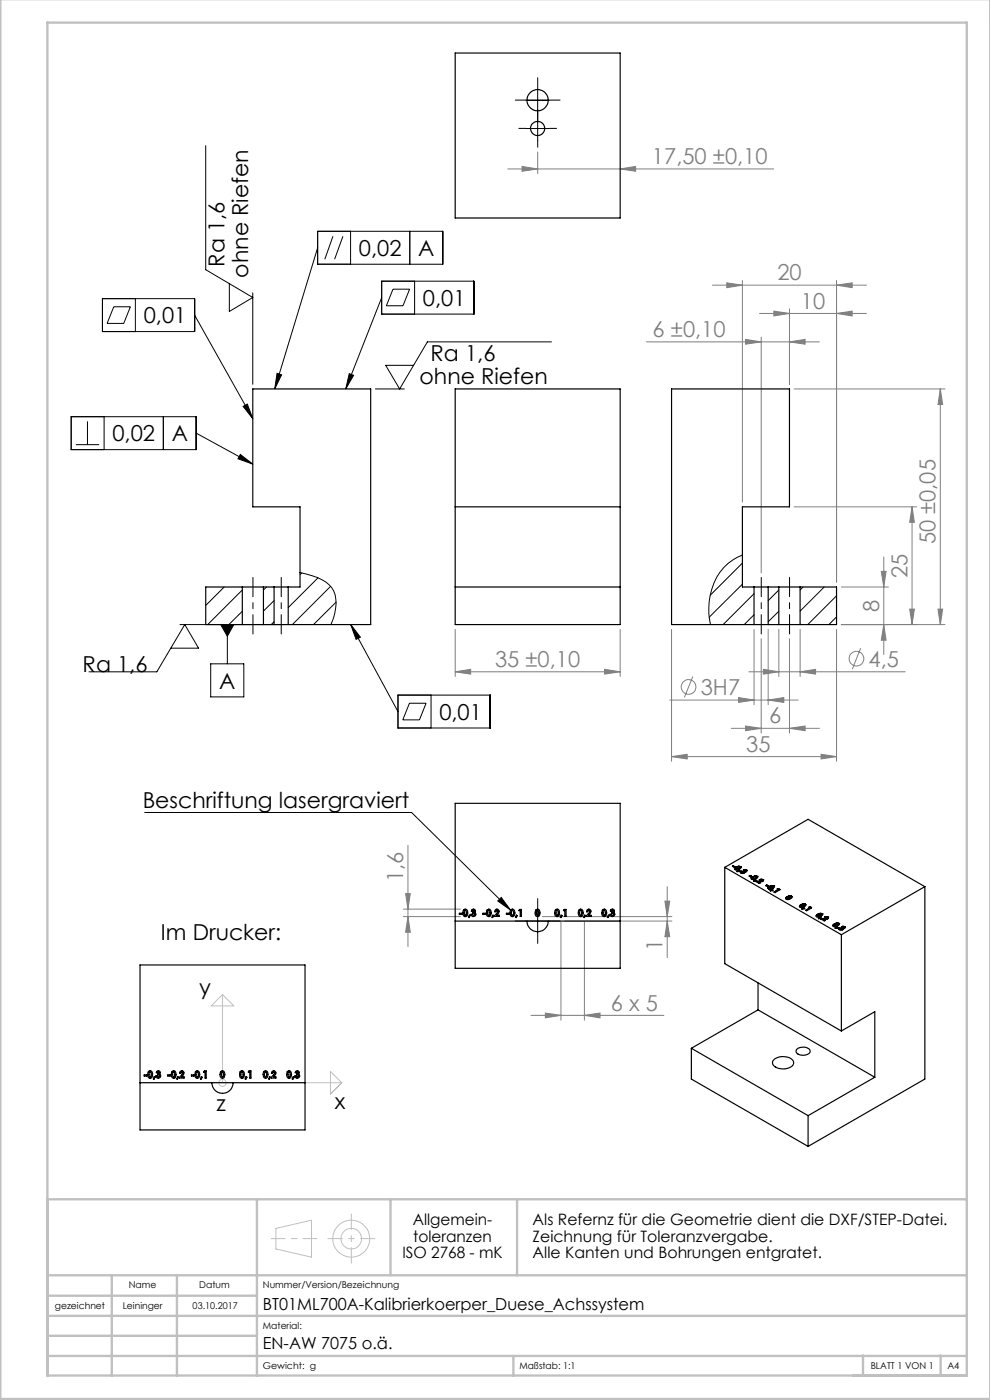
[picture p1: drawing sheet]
<svg xmlns="http://www.w3.org/2000/svg" width="210mm" height="297mm" viewBox="0 0 210 297" stroke-linecap="round" stroke-linejoin="round" font-family="sans-serif">
<g fill="none" stroke="#808080" stroke-width=".21">
<path d="M107.7 35.8h56.4M110.7 35.3l3.4 .5-3.4 .5zM114.1 32.2v4.6M131.6 35.8l3.2-.5v1zM157.5 59.5v47M177.4 59.5v64M137.1 72.5h36.7M151.1 60.5h32.7M154.2 60l3.3 .5-3.3 .5zM158.2 72l3.3 .5-3.3 .5zM161.1 66.5h22.7M161.5 71.5v50"/>
<path d="M164.1 66l3.4 .5-3.4 .5zM167.5 72.5l3.3-.5v1zM167.5 65.5v16M177.4 66.5l3.4-.5v1zM177.4 60.5l3.4-.5v1zM168.5 82.5h31.9M199.5 82.5v50M199.5 82.5l.5 3.3h-1zM168.5 107.5h26M187.5 118.2v20.6M193.5 107.5v25M193.5 107.5l.5 3.3h-1z"/>
<path d="M96.6 133.5v10M131.6 133.5v10M142.5 133.5v28M159.9 133.5v16M161.5 135.5v20M162.9 133.5v16M165.2 133.5v10M167.5 135.5v20M169.7 133.5v10M177.4 133.5v28M178.5 132.5h21.9M178.5 124.5h10"/>
<path d="M182.6 137.5l-1.8 4.5M186.9 121.2h1.1l-.5 3.3zM187.5 132.5l.5 3.3h-1.1zM193 129.2h1l-.5 3.3zM199 129.2h1l-.5 3.3zM96.6 142.5l3.2-.5v1zM96.6 142.5h35M128.2 142l3.4 .5-3.4 .5zM142.1 148.5h27.2M147 143.5l-1.8 4.5M155.1 154.5h18.7M156.7 148l3.2 .5-3.2 .5z"/>
<path d="M158.2 154l3.3 .5-3.3 .5zM158.9 142.5h33.1M161.9 142l3.3 .5-3.3 .5zM162.9 148.5l3.4-.5v1zM167.5 154.5l3.3-.5v1zM169.7 142.5l3.3-.5v1zM86.5 179.3v21.5M142.5 160.5l3.3-.5v1zM142.5 160.5h34.9M174.2 160l3.2 .5-3.2 .5zM85.5 192.9h12.2M85.5 194.4h12.2"/>
<path d="M86 189.6h1l-.5 3.3zM86.5 194.4l.5 3.4h-1zM115 194.4h27.5M119 195.6v20.8M119.8 195.4h22.7M124 195.6v20.8M141 191.2h1.1l-.6 3.2zM141.5 188.1v15.1M141.5 195.4l.6 3.3h-1.1zM112.6 215.4h28.2M115.7 214.9l3.3 .5-3.3 .5zM124 215.4l3.3-.5v1z"/>
<circle cx="181.7" cy="139.7" r="1.55"/>
<circle cx="146.1" cy="145.7" r="1.56"/>
</g>
<g fill="none" stroke="#000" stroke-width=".21">
<path d="M114.1 18.8v4.9M43.6 30.9v26.3l10 5.9-5 3v-6M111.5 21.3h5M111.5 27.3h5M114.1 24.8v5M67.4 49.1h26.5v7h-26.5zM67.4 52.6l-9.1 29.9M70.6 50.1l-1.7 4.9M72.7 50.1l-1.7 4.9M74.4 49.1v7M81 59.7h19.5v6.9h-19.5zM86.9 49.1v7"/>
<path d="M87.9 59.7v6.9M21.7 63.4h19.6v6.9h-19.6zM24.1 65.1h3.6l-1.5 3.5h-3.5zM28.7 63.4v6.9M41.3 66.8l12.3 22M53.6 62.1v19.4M58.8 79.2l.9 .3-1.4 3zM74.1 79.3l.9 .3-1.7 2.9zM81 63.1l-7.7 19.4M83.4 61.3h3.5l-1.4 3.6h-3.5zM117 72.5h-26.3l-5.9 10-3-5h5.9M15.1 88.4h26.5v7h-26.5z"/>
<path d="M16.1 94.3h4.9M18.6 89.4v4.9M22.1 88.4v7M34.6 88.4v7M41.6 91.9l12 6.6M51 96.4l2.6 2.1-3.1-1.2zM51.6 86.2l.9-.5 1.1 3.1zM79.6 82.5h6.2M36.2 137.5h5.9l-2.9-5-5.9 10h-14.4M38.2 132.5h21.9M46.8 132.5h2.8l-1.4 2.5zM48.2 132.5v8.3"/>
<path d="M74.4 132.5l2 2.7-.9 .4zM74.4 132.5l10 18.5M44.7 140.8h7v7h-7zM84.4 147.5h19.6v6.9h-19.6zM86.9 149.2h3.5l-1.4 3.5h-3.6zM91.4 147.5v6.9M30.7 172.4h56.6l21 20.7M106.3 190.4l2 2.7-2.7-2zM111.5 195.4h5M114.1 192.9v5"/>
</g>
<g fill="none" stroke="#c0c0c0" stroke-width=".21">
<path d="M44.8 213.4l2.4-2.4 2.4 2.4zM47.2 211v18.7h25.3M70.1 227.3l2.4 2.4-2.4 2.4zM58.5 260.6l7.6-1.7v7.8l-7.6-1.7z"/>
<circle cx="47.2" cy="229.7" r=".76"/>
<circle cx="74.5" cy="262.8" r="2.18"/>
<circle cx="74.5" cy="262.8" r="3.9"/>
</g>
<path d="M53.7 122.5v12M59.7 122.5v12M161.5 134.5v-12M167.5 134.5v-12" fill="none" stroke="#000" stroke-width=".21" stroke-dasharray="15.2 1.3 1.3 1.3" stroke-dashoffset="11.1"/>
<path d="M114.1 18.7v-2.2M111.6 21.2h-2.3M111.6 27.2h-1.5M114.1 23.7v2.3M114.1 24.7v-1.5M114.1 29.7v1.5M116.6 21.2h2.2M116.6 27.2h1.5M111.6 195.4h-2.3M114.1 192.9v-2.3M114.1 197.9v2.2M116.6 195.4h2.2" fill="none" stroke="#000" stroke-width=".21" stroke-dasharray="15.2 1.3 1.3 1.3"/>
<path d="M57.5 262.8h9.8" fill="none" stroke="#c0c0c0" stroke-width=".21" stroke-dasharray="15.2 1.3 1.3 1.3" stroke-dashoffset="12.3"/>
<path d="M69.6 262.8h9.9" fill="none" stroke="#c0c0c0" stroke-width=".21" stroke-dasharray="15.2 1.3 1.3 1.3" stroke-dashoffset="12.2"/>
<path d="M74.5 257.5v10.5" fill="none" stroke="#c0c0c0" stroke-width=".21" stroke-dasharray="15.2 1.3 1.3 1.3" stroke-dashoffset="11.9"/>
<g fill="none" stroke="#c0c0c0" stroke-width=".5">
<path d="M.1 -.1v296.9h209.9v-296.9M10.1 254.4h195M54.5 254.4v37.5M82.8 254.4v16.1M109.7 254.4v16.1M10.1 270.5h195M10.1 274.9h44.4M10.1 279.1h195M23.7 270.5v21.3M37.5 270.5v21.3M10.1 291.8h195v-287h-195v287.1M10.1 287.7h195"/>
<path d="M10.1 283.4h44.4M108.9 287.7v4.1M183.1 287.5v4.3M199.5 287.5v4.3"/>
</g>
<path d="M74.1 79.3l.9 .3-1.7 2.9zM51.6 86.2l.9-.5 1.1 3.1zM74.4 132.5l2 2.7-.9 .4zM58.8 79.2l.9 .3-1.4 3zM51 96.4l2.6 2.1-3.1-1.2zM46.8 132.5l1.4 2.5 1.4-2.5zM106.3 190.4l2 2.7-2.7-2z" fill="#000"/>
<g fill="#808080">
<path d="M167.5 154.5l3.3-.5v1zM158.2 154l3.3 .5-3.3 .5z"/>
<path d="M161.9 142l3.3 .5-3.3 .5zM169.7 142.5l3.3-.5v1zM158.2 72l3.3 .5-3.3 .5zM167.5 72.5l3.3-.5v1zM164.1 66l3.4 .5-3.4 .5zM177.4 66.5l3.4-.5v1zM96.6 142.5l3.2-.5v1zM128.2 142l3.4 .5-3.4 .5zM110.7 35.3l3.4 .5-3.4 .5zM131.6 35.8l3.2-.5v1z"/>
<path d="M156.7 148l3.2 .5-3.2 .5zM162.9 148.5l3.4-.5v1z"/>
<path d="M142.5 160.5l3.3-.5v1zM174.2 160l3.2 .5-3.2 .5z"/>
<path d="M177.4 60.5l3.4-.5v1zM154.2 60l3.3 .5-3.3 .5z"/>
<path d="M124 215.4l3.3-.5v1zM115.7 214.9l3.3 .5-3.3 .5z"/>
<path d="M199.5 82.5l.5 3.3h-1zM199 129.2h1l-.5 3.3zM186.9 121.2h1.1l-.5 3.3zM187.5 132.5l.5 3.3h-1.1zM193.5 107.5l.5 3.3h-1zM193 129.2h1l-.5 3.3zM86 189.6h1l-.5 3.3zM86.5 194.4l.5 3.4h-1zM141 191.2h1.1l-.6 3.2zM141.5 195.4l.6 3.3h-1.1z"/>
</g>
<g fill="none" stroke="#000" stroke-width=".25">
<path d="M96.6 11.3h35v34.9h-35zM111.8 21.3h4.5M96.6 82.5h35v50h-35zM96.6 107.5h35M51.4 124.5h4.5M51.4 132.5h4.5M51.4 124.5h-7.8v8h7.8M51.4 124.5v8M55.9 132.5h2.2M55.9 124.5h2.2M55.9 124.5v8M58.1 124.5h3"/>
<path d="M58.1 132.5h3M58.1 124.5v8M61.1 124.5h2.5v-17h-10v-25h25v50h-17.5M61.1 124.5v8M96.6 124.5h35M159.9 124.5h3M159.9 132.5h3M159.9 124.5h-2.4v-17h10v-25h-25v50h17.4M159.9 124.5v8M162.9 132.5h2.3M162.9 124.5h2.3M162.9 124.5v8"/>
<path d="M165.2 124.5h4.5M165.2 132.5h4.5M165.2 124.5v8M169.7 124.5h7.7v8h-7.7M169.7 124.5v8M96.6 170.4h35v35h-35zM96.6 195.4h35M97.4 193.7h.6v.3h-.6zM98.3 193.1a.54 .54 0 0 1 .7-.1 .54 .54 0 0 1 .2 .7 .54 .54 0 0 1-.2 .6 .54 .54 0 0 1-.6 0l-.2-.6zM98.6 193.2l.1-.1a.77 .77 0 0 1 0 1.1l-.2-.2zM99.6 194.1l.1 .1-.2 .5-.1-.1zM100.1 193a.41 .41 0 0 1 .6 0 .41 .41 0 0 1-.1 .6 .49 .49 0 0 1 0 .9 .49 .49 0 0 1-.7-.5h.3a.23 .23 0 0 0 .2 .2 .23 .23 0 0 0 .2-.2 .23 .23 0 0 0-.2-.3h-.1v-.2l.2-.1 .1-.2-.6 .1z"/>
<path d="M102.4 193.7h.5v.3h-.5zM103.3 193.1a.55 .55 0 0 1 .7-.1 .55 .55 0 0 1 .2 .7 .56 .56 0 0 1-.2 .6 .56 .56 0 0 1-.7 0l-.1-.3zM103.5 193.2l.2-.1a.69 .69 0 0 1 0 1.1l-.2-.2zM104.6 194.1l.1 .1-.2 .5-.1-.1zM105.1 193a.49 .49 0 0 1 .7 0 .49 .49 0 0 1 0 .7l-.4 .5h.5v.2h-1l.7-1-.2-.3-.2 .3h-.2zM107.4 193.7h.6v.3h-.6zM108.3 193.1a.55 .55 0 0 1 .7-.1 .55 .55 0 0 1 .2 .7 .56 .56 0 0 1-.2 .6 .56 .56 0 0 1-.7 0l-.1-.3zM108.5 193.2l.2-.1a.69 .69 0 0 1 0 1.1l-.2-.2zM109.5 194.1l.2 .1-.2 .5-.1-.1zM110.2 192.9h.4v1.5h-.3v-1.2h-.3zM111.8 195.4a2.24 2.24 0 0 0 2.2 2.3 2.24 2.24 0 0 0 2.3-2.3M113.6 193.1a.55 .55 0 0 1 .7-.1 .55 .55 0 0 1 .2 .7 .56 .56 0 0 1-.1 .6 .56 .56 0 0 1-.7 0l-.2-.3z"/>
<path d="M113.9 193.2l.1-.1a.69 .69 0 0 1 0 1.1l-.2-.2zM117.8 193.1a.54 .54 0 0 1 .7-.1 .54 .54 0 0 1 .2 .7 .54 .54 0 0 1-.2 .6 .54 .54 0 0 1-.7 0l-.1-.6zM118 193.2l.2-.1a.69 .69 0 0 1 0 1.1l-.2-.2zM119 194.1l.2 .1-.2 .5-.1-.1zM119.7 192.9h.4v1.5h-.3v-1.2h-.3zM122.8 193.1a.54 .54 0 0 1 .7-.1 .54 .54 0 0 1 .2 .7 .54 .54 0 0 1-.2 .6 .54 .54 0 0 1-.7 0l-.1-.6zM123 193.2l.2-.1a.77 .77 0 0 1 0 1.1l-.2-.2zM124 194.1l.2 .1-.2 .5-.2-.1zM124.6 193a.49 .49 0 0 1 .7 0 .49 .49 0 0 1-.1 .7l-.3 .5h.5v.2h-1l.6-.8a.23 .23 0 0 0 .1-.4 .23 .23 0 0 0-.4 0v.2h-.3zM127.8 193.1a.55 .55 0 0 1 .7-.1 .55 .55 0 0 1 .2 .7 .56 .56 0 0 1-.2 .6 .56 .56 0 0 1-.7 0l-.1-.3zM128 193.2l.2-.1a.69 .69 0 0 1 0 1.1l-.2-.2zM129 194.1l.2 .1-.2 .5-.2-.1z"/>
<path d="M129.6 193a.42 .42 0 0 1 .6 0 .42 .42 0 0 1-.1 .6 .48 .48 0 0 1 0 .8 .48 .48 0 0 1-.7-.4h.3a.22 .22 0 0 0 .3 .2 .22 .22 0 0 0 0-.4l-.2-.1v-.2l.2-.1 .1-.2-.6 .1zM153.7 184v20.4l24.8 14.3M153.7 184l24.8 14.3M153.7 184l17.7-10.2 24.8 14.3M155.4 183.8l.1-.1 .4 .2-.1 .1zM155.5 183.7h.1M156.1 184.3v.1M156.1 184l-.3 .3M156.1 184.4h.2M156.1 184.4h.1M156.1 184h.1M156.3 184.4h.1"/>
<path d="M156.3 184.9h.5M156.6 183.8l-.5 .2M156.6 183.8l.5 .1M156.6 183.8h.1M156.7 184.3l-.4 .1M156.7 184.3l.2-.3a.53 .53 0 0 0-.8 .3v.1M156.7 184.3h.1M156.8 184.7v.2M156.8 184.7l-.5 .2M156.8 184.7h.1M156.9 184l-.2 .3M157.1 183.9a.7 .7 0 0 1-.9 .7l-.4-.3 .3-.3"/>
<path d="M157.1 183.9l.1 .1M157.1 183.9h.1M157.2 184.8l.1 .3M157.2 184.8l-.1 .1a.45 .45 0 0 0 .4 .4 .45 .45 0 0 0 .4-.3M157.2 184.8l-.2 .2M157.2 184.8h.1M157.3 185.1h.4M157.3 185.1h.1M157.7 184.6l.4 .2M157.7 185.1h.1M157.8 184.7l.3 .1M157.8 184.7l-.2 .2 .1 .1"/>
<path d="M157.8 184.7v.1M157.9 184.5l.4 .1M157.9 184.5l-.2 .1M157.9 185l.1 .1M157.9 185h.1M157.9 184.5h.1M158.1 184.8h.1M158.2 184.8h-.1M158.3 184.6l.1 .3-.5 .1M158.3 184.6l.1 .1M158.3 184.6h.1M158.9 185.8l.2-.1 .4 .2-.2 .2z"/>
<path d="M159.1 185.7h.1M159.6 186.4h.1M159.7 186l-.4 .4M159.7 186.4l.1 .1M159.7 186h.1M159.7 186.4h.1M159.8 186.5h.1M159.8 186.9l.5-.1 .1 .1zM160.2 185.8l-.5 .2M160.2 185.8l.4 .1M160.2 185.8h.1M160.2 186.3l-.4 .2"/>
<path d="M160.2 186.3l.2-.2a.56 .56 0 0 0-.7 .3M160.2 186.3h.1M160.3 186.8h.1M160.4 187h.1M160.4 186.1l-.2 .2M160.4 187h.7M160.4 187h-.1l.7 .4 .2-.1M160.6 185.9h.1a.7 .7 0 0 1-.6 .7 .7 .7 0 0 1-.8-.3l.4-.3M160.6 185.9l.1 .2M160.6 185.9h.1M160.9 187.1l.3 .2M161.1 187h.1"/>
<path d="M161.6 186.9l-.5 .1M161.6 186.9h.1M161.7 186.8l-.1 .1M161.8 186.6h-.7l.4 .1 .1 .2M161.8 186.6l.2 .2-.2 .2-.9 .1M161.8 186.6l-.7 .1M161.8 186.6h.1M161.8 186.6l.1 .1M162.5 187.9l.1-.1 .4 .2-.2 .1zM162.6 187.8h.1M163.2 188.4v.1M163.2 188.1l-.3 .3"/>
<path d="M163.2 188.5h.2M163.2 188.1h.1M163.2 188.5h.1M163.4 188.9l.4-.1 .1 .1zM163.4 188.5h.1M163.7 187.9l-.5 .2M163.7 187.9l.4 .1M163.7 188.4l-.3 .1M163.7 188.4l.3-.3a.56 .56 0 0 0-.8 .4M163.7 188.4h.1M163.7 187.9h.1M163.8 188.8h.1"/>
<path d="M163.8 188.8l-.4 .1M164 188.1l-.3 .3M164.1 188h.1a.76 .76 0 0 1-.5 .6 .76 .76 0 0 1-.8-.2l.3-.3M164.1 188l.2 .1M164.1 188h.1M165.1 188.7h.1M165.1 188.7l-.9 .6M165.2 188.6h-.3l.2 .1M165.2 188.6l.3 .1-1.1 .7-.2-.2 .9-.5M165.2 188.6h-.3M165.2 188.6h.1M166.9 190.6l.1 .1"/>
<path d="M167 190.2l-.3 .4M167 190.7h.2M167 190.2h.1M167 190.7h.1M167.2 190.7h.1M167.5 190l-.5 .2M167.5 190l.4 .1M167.5 190.1h.4M167.5 190v.1M167.5 190.6l-.3 .1M167.5 190.5l-.3 .2M167.5 190.5v.1"/>
<path d="M167.7 190.2a.55 .55 0 0 0-.7 .5M167.7 190.2l-.2 .3M167.7 190.3l-.2 .3M167.9 190.1l.1 .1a.78 .78 0 0 1-.6 .6 .78 .78 0 0 1-.7-.2l.3-.4M167.9 190.1l.1 .1M167.9 190.1h.1M169.9 192.3v.1M169.9 191.9l-.3 .4M169.9 192.4h.2M169.9 191.9h.1M169.9 192.4h.1M170.1 192.8h.5z"/>
<path d="M170.1 192.4h.1M170.4 191.7l-.5 .2M170.4 191.7l.4 .1M170.4 192.2l-.3 .2M170.4 192.2l.2-.3-.5 .1-.2 .4M170.4 192.2h.1M170.4 191.7h.1M170.5 192.7h.1M170.7 192l-.3 .2M170.8 191.8l.1 .1a.78 .78 0 0 1-.5 .6 .78 .78 0 0 1-.8-.2l.3-.4M170.8 191.8l.2 .1M170.8 191.8h.1"/>
<path d="M171.8 192.6h.1M171.9 192.4h.1M171.9 192.4l-.3 .1 .2 .1M171.9 192.4l.3 .2-1.1 .6-.2-.1 .9-.5M171.9 192.4l-.3 .1M173.4 194.3v.1M173.4 194l-.3 .3M173.4 194.4h.2M173.4 194h.1M173.4 194.4h.1M173.6 194.8h.5zM173.6 194.4h.1"/>
<path d="M174 193.8l-.6 .2M174 193.8h.4M174 193.8h.1M174 194.3l-.4 .1M174 194.3l.2-.3a.63 .63 0 0 0-.8 .3v.1M174 194.3h.1M174.1 194.7h.1M174.1 195l.7 .4 .2-.1-.3-.2M174.2 194l-.2 .3M174.2 194.9h.7M174.2 194.9l-.1 .1M174.2 194.9h.1"/>
<path d="M174.4 193.8v.1a.74 .74 0 0 1-.9 .7l-.4-.2 .3-.4M174.4 193.8l.1 .2M174.4 193.8h.1M174.7 195.1h.1M174.9 194.9h.1M174.9 194.9h-.7M175.4 194.8l-.5 .1M175.4 194.8h.1M175.6 194.6h-.7l.5 .1v.1M175.6 194.6l.1 .2-.1 .1-.9 .2M175.6 194.6l.1 .1M175.6 194.6h.1"/>
<path d="M176.9 196.4h.1M177 196l-.4 .4M177 196.4l.2 .1M177 196.4h.1M177 196h.1M177.2 196.5h.1M177.2 196.9h.5zM177.5 195.8l-.5 .2M177.5 195.8l.4 .1M177.5 195.8h.1M177.5 196.3l-.3 .2M177.5 196.3l.3-.3a.66 .66 0 0 0-.9 .4h.1"/>
<path d="M177.5 196.3h.1M177.6 196.8h.1M177.6 196.8l.1 .1M177.8 196.1l-.3 .2M177.9 195.9l.1 .1a.73 .73 0 0 1-1 .6l-.4-.2 .4-.4M177.9 195.9l.1 .1M177.9 195.9h.1M178 196.8l.2 .3M178 196.8l-.1 .1a.45 .45 0 0 0 .4 .4 .45 .45 0 0 0 .5-.3M178 196.8l-.1 .2M178 196.8h.1M178.2 197.1h.3"/>
<path d="M178.2 197.1l.3 .1M178.2 197.1h.1M178.5 198.3v20.4M178.5 196.6l.5 .2M178.5 197.1v.1M178.6 196.8h.4M178.6 196.8l-.2 .1 .2 .1M178.6 196.8h.1M178.8 196.5l.3 .1M178.8 196.5l-.3 .1M178.8 197v.1M178.8 197h.1"/>
<path d="M178.8 196.5h.1M179 196.8h.1M179.1 196.6l.1 .3-.4 .1M179.1 196.6l.1 .2M179.1 196.6h.1M196.2 188.1l-17.7 10.2M196.2 188.1v40.8l-24.8 14.3M29.7 204.7h35v35h-35zM160.8 214.2l24.8 14.3M160.8 214.2l-14.2 8.2M160.8 208.5v5.7M178.5 218.7l7.1-4.1v13.9"/>
<path d="M29.7 229.7h35M30.6 228h.5v.3h-.5zM31.5 227.4a.54 .54 0 0 1 .7-.1 .54 .54 0 0 1 .1 .7 .56 .56 0 0 1-.5 .7 .56 .56 0 0 1-.5-.7zM31.7 227.5l.1-.1a.57 .57 0 0 1 .4 .5 .57 .57 0 0 1-.3 .6l-.3-.2zM32.7 228.4l.2 .1-.2 .4h-.2zM33.3 227.3a.39 .39 0 0 1 .6 0 .39 .39 0 0 1-.1 .6 .5 .5 0 0 1 0 .8 .5 .5 0 0 1-.7-.5h.2a.23 .23 0 0 0 .2 .3 .23 .23 0 0 0 .3-.2 .23 .23 0 0 0-.2-.3h-.2v-.3l.3-.1v-.1l-.5 .1zM35.6 228h.5v.3h-.5zM36.5 227.4a.54 .54 0 0 1 .7-.1 .54 .54 0 0 1 .2 .7 .54 .54 0 0 1-.2 .6 .54 .54 0 0 1-.7 0l-.2-.4zM36.8 227.4a.58 .58 0 0 1 .1 1.1l-.2-.2-.1-.7zM37.7 228.4l.2 .1-.3 .4h-.1zM38.2 227.3a.49 .49 0 0 1 .7 0 .49 .49 0 0 1 0 .7l-.3 .5h.5v.2h-1l.6-.8a.23 .23 0 0 0 0-.4 .23 .23 0 0 0-.3 0l-.1 .2h-.2zM40.6 228h.5v.3h-.5z"/>
<path d="M41.5 227.4a.55 .55 0 0 1 .7-.1 .55 .55 0 0 1 .2 .7 .56 .56 0 0 1-.5 .7 .56 .56 0 0 1-.6-.7zM41.7 227.5l.1-.1a.58 .58 0 0 1 .1 1.1l-.3-.2zM42.7 228.4l.2 .1-.2 .4h-.2zM43.4 227.2h.3v1.5h-.2v-1.3h-.3zM44.9 229.7a2.26 2.26 0 0 0 2.3 2.2 2.26 2.26 0 0 0 2.3-2.2M47 227.2a.67 .67 0 0 1 .7 .3 .67 .67 0 0 1 0 .7 .47 .47 0 0 1-.4 .5 .47 .47 0 0 1-.5-.2l-.1-.9zM47 227.5l.1-.1a.58 .58 0 0 1 .1 1.1l-.2-.2zM51.1 227.2a.68 .68 0 0 1 .7 .3 .68 .68 0 0 1 0 .7 .5 .5 0 0 1-.5 .5 .5 .5 0 0 1-.5-.5 .96 .96 0 0 1 .3-1zM51.3 227.4a.58 .58 0 0 1 .1 1.1l-.3-.2zM52.2 228.4l.2 .1-.3 .4h-.1zM52.8 227.2h.4v1.5h-.2v-1.3h-.3zM56.1 227.2a.68 .68 0 0 1 .7 .3 .68 .68 0 0 1 0 .7 .5 .5 0 0 1-.5 .5 .5 .5 0 0 1-.5-.5 .96 .96 0 0 1 .3-1z"/>
<path d="M56.2 227.4h.1a.65 .65 0 0 1 0 1.1l-.2-.2v-.3zM57.2 228.4l.2 .1-.3 .4h-.1zM57.7 227.3a.47 .47 0 0 1 .7 0 .47 .47 0 0 1 0 .7l-.4 .5h.5v.2h-1l.7-1.1-.2-.2-.2 .3h-.2zM60.9 227.4a.55 .55 0 0 1 .8-.1 .55 .55 0 0 1 .1 .7 .54 .54 0 0 1-.1 .6 .54 .54 0 0 1-.7 0l-.2-.4zM61.2 227.5v-.1a.58 .58 0 0 1 .2 1.1l-.3-.2zM62.2 228.4l.2 .1-.3 .4h-.1zM62.7 227.3a.41 .41 0 0 1 .6-.1 .41 .41 0 0 1 0 .7 .49 .49 0 0 1 0 .8 .49 .49 0 0 1-.8-.5h.3a.25 .25 0 0 0 .4 .3 .22 .22 0 0 0 0-.4l-.3-.1v-.3l.3-.2-.6 .1zM146.6 222.4l24.8 14.3M146.6 222.4v6.5l24.8 14.3M164 224.9a3.1 3.1 0 0 1 4.2 .1 1.23 1.23 0 0 1-1.2 1.7 2.69 2.69 0 0 1-3.1-1zM169 222.6a1.94 1.94 0 0 1 2.8 .3 1.32 1.32 0 0 1-1.8 .9 .85 .85 0 0 1-.9-.2 .85 .85 0 0 1-.1-1zM171.4 236.7v6.5"/>
<path d="M185.6 228.5l-14.2 8.2"/>
<circle cx="114" cy="21.3" r="2.25"/>
<circle cx="114" cy="27.2" r="1.49"/>
</g>
<g fill="none" stroke="#000" stroke-width=".21">
<path d="M157.5 117.8a11.3 11.3 0 0 0-7.1 9.9 13.6 13.6 0 0 0 .3 4.8M157.5 119.4l-6.8 6.9M47.6 124.5l-4 3.9M51.4 125.2l-7.3 7.3M51.4 129.7l-2.9 2.8M56.6 124.5l-.7 .7M58.1 127.4l-2.2 2.2M58.1 131.9l-.6 .6M63.6 121.5a11.5 11.5 0 0 1 6.7 3.1 7.3 7.3 0 0 1 .4 6.6l-.5 1.3M64 121.6l-.4 .3M67.5 122.6l-6.4 6.3M70.1 124.4l-8.1 8.1"/>
<path d="M71.3 127.7l-4.8 4.8M157.5 123.9l-7.1 7M159.9 130.4l-2 2.1M159.9 125.9l-6.5 6.6M165.2 125.2l-2.3 2.2M165.2 129.7l-2.3 2.2M170.4 124.5l-.7 .7M174.8 124.5l-5.1 5.1M177.4 126.4l-6.1 6.1M177.4 130.9l-1.6 1.6"/>
</g>
<g font-size="4.7" fill="#808080">
<text x="138.3" y="34.8">17,50 ±0,10</text>
<text x="164.9" y="59.5">20</text>
<text x="169.9" y="65.5">10</text>
<text x="138.4" y="71.5">6 ±0,10</text>
<text x="198.5" y="115.5" transform="rotate(-90 198.5 115.5)">50 ±0,05</text>
<text x="192.5" y="122.6" transform="rotate(-90 192.5 122.6)">25</text>
<text x="186.5" y="129.8" transform="rotate(-90 186.5 129.8)">8</text>
<text x="105" y="141.5">35 ±0,10</text>
<text x="184.3" y="141.4">4,5</text>
<text x="148.7" y="147.4">3H7</text>
<text x="163.2" y="153.5">6</text>
<text x="158.3" y="159.5">35</text>
<text x="85.5" y="187.1" transform="rotate(-90 85.5 187.1)">1,6</text>
<text x="140.5" y="201.8" transform="rotate(-90 140.5 201.8)">1</text>
<text x="129.6" y="214.4">6 x 5</text>
</g>
<g font-size="4.7">
<text x="47.6" y="56.5" transform="rotate(-90 47.6 56.5)">Ra 1,6</text>
<text x="52.6" y="58.9" transform="rotate(-90 52.6 58.9)">ohne Riefen</text>
<text x="76.1" y="54.3">0,02</text>
<text x="88.7" y="54.3">A</text>
<text x="89.7" y="64.9">0,01</text>
<text x="30.5" y="68.6">0,01</text>
<text x="91.3" y="76.5">Ra 1,6</text>
<text x="89" y="81.5">ohne Riefen</text>
<text x="23.8" y="93.6">0,02</text>
<text x="36.4" y="93.6">A</text>
<text x="17.5" y="142.6">Ra 1,6</text>
<text x="46.5" y="146.1">A</text>
<text x="93.2" y="152.7">0,01</text>
<text x="30.3" y="171.3">Beschriftung lasergraviert</text>
<text x="34.1" y="199.3">Im Drucker:</text>
<text x="42.2" y="211">y</text>
<text x="45.9" y="235.7">z</text>
<text x="71" y="235.3">x</text>
</g>
<g font-size="3.5">
<text x="55.8" y="277.8">BT01ML700A-Kalibrierkoerper_Duese_Achssystem</text>
<text x="55.8" y="286.1">EN-AW 7075 o.ä.</text>
</g>
<g font-size="3.3">
<text x="87.5" y="259.9">Allgemein-</text>
<text x="87.6" y="263.4">toleranzen</text>
<text x="113" y="260">Als Refernz für die Geometrie dient die DXF/STEP-Datei.</text>
<text x="113" y="263.5">Zeichnung für Toleranzvergabe.</text>
<text x="85.4" y="266.9">ISO 2768 - mK</text>
<text x="113" y="267">Alle Kanten und Bohrungen entgratet.</text>
</g>
<g font-size="2">
<text x="27.3" y="273.3">Name</text>
<text x="42.3" y="273.3">Datum</text>
<text x="55.8" y="273.3">Nummer/Version/Bezeichnung</text>
<text x="11.6" y="277.8">gezeichnet</text>
<text x="26" y="277.8">Leininger</text>
<text x="40.9" y="277.8">03.10.2017</text>
<text x="55.8" y="281.9">Material:</text>
<text x="55.8" y="290.5">Gewicht: g</text>
<text x="110.2" y="290.5">Maßstab: 1:1</text>
<text x="184.7" y="290.5">BLATT 1 VON 1</text>
<text x="201" y="290.5">A4</text>
</g>
</svg>
